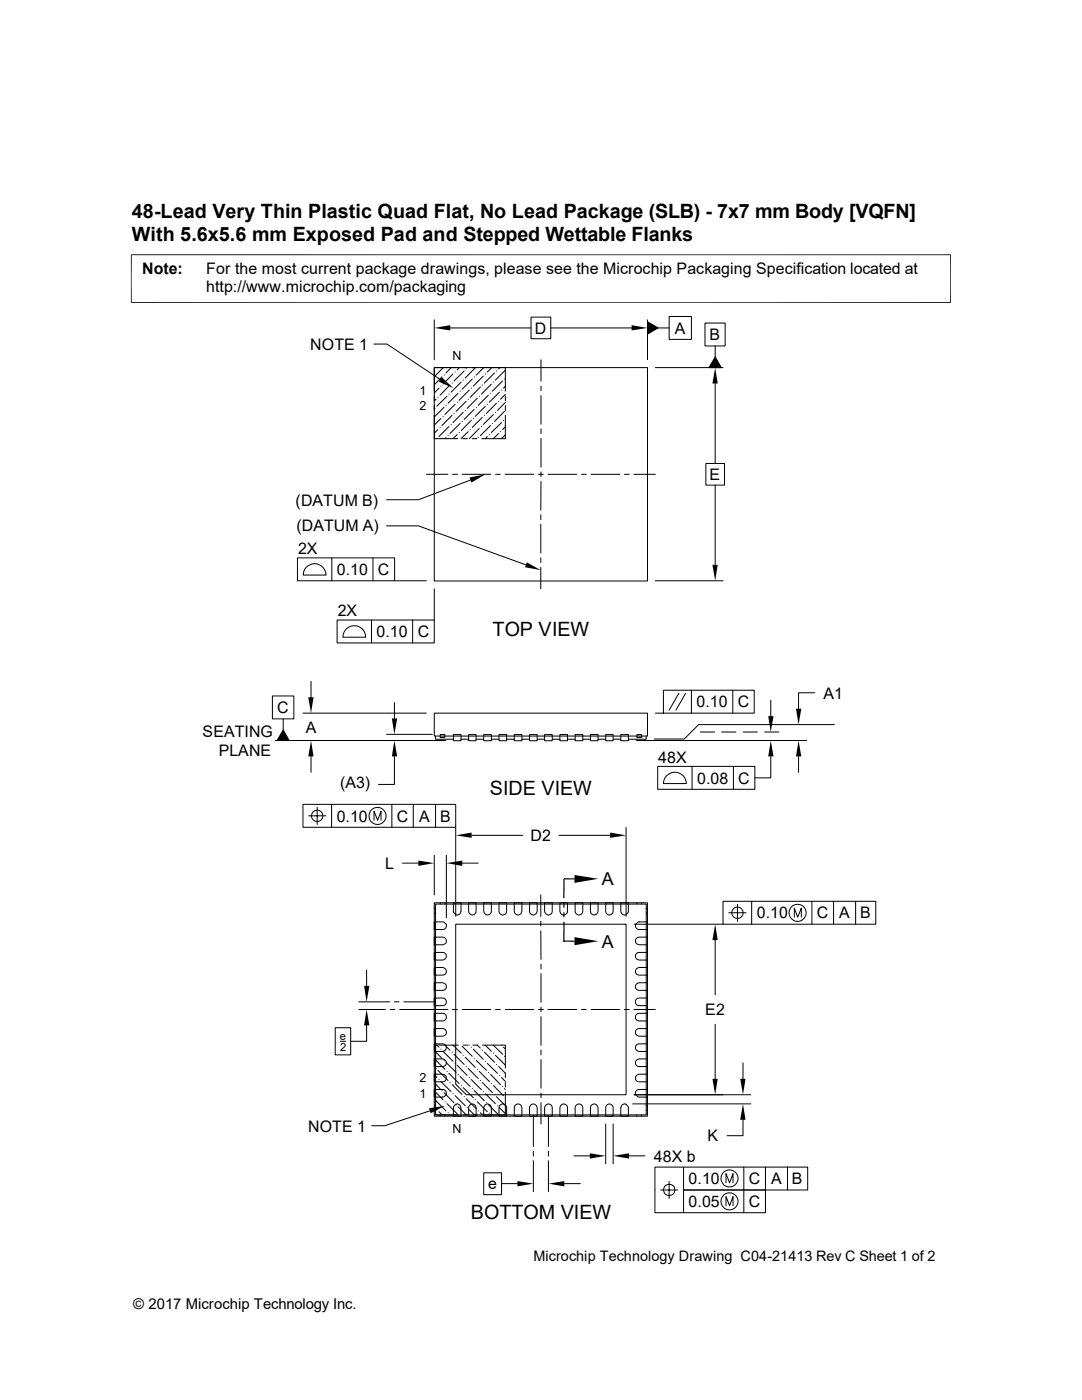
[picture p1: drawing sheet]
<svg xmlns="http://www.w3.org/2000/svg" width="216mm" height="279mm" viewBox="0 0 216 279" stroke-linecap="round" stroke-linejoin="round" font-family="sans-serif">
<g fill="none" stroke="#000" stroke-width=".2">
<path d="M26.1 50.8h163.6M26.2 50.8v9.7M189.7 50.8v9.7M26.1 60.4h163.6M74.6 68.7h2.6l10.6 7M86.7 73.4h42.5v42.6h-42.5zM86.7 63.8v8M86.7 79v1M87 79.7l-.3 .3M87.4 79.3h.1M87.6 77.5l-.9 .9M88 77h.1"/>
<path d="M88.2 75.2l-1.5 1.6M88.4 73.4l-1.6 1.7M88.6 74.8h.1M89.2 79.1l-2 2M89.6 78.7h.1M89.8 76.8l-2 2.1M89.8 65.4h16.2M90 73.4l-1 1M90.2 76.5h.1M90.4 74.6l-2 2.1M90.8 74.3h.1M91.4 73.4h-4.7v4.7"/>
<path d="M91.4 78.5l-2 2M91.7 73.4l-.5 .4M91.8 78.1h.1M92 76.2l-2 2.1M92.3 73.4h1M92.4 75.9h.1M92.6 74l-2 2M93 73.6h.1M93.4 79.7h.1M93.6 77.9l-2 2M94 77.5h.1M94.2 75.6l-2 2.1"/>
<path d="M94.2 73.4h1M94.6 75.2h.1M94.8 73.4l-2 2M95.2 79.5l-2 2M95.6 79.1h.1M95.8 77.3l-2 2M96.1 73.4h4.7v4.7M96.2 76.8h.1M96.4 75.1l-2 1.9M96.5 73.4l-1.5 1.4M96.9 74.6h.1M97.5 78.9l-2.1 2"/>
<path d="M97.9 78.5h.1M98 76.7l-1.9 2M98.1 73.4l-.9 .9M98.5 76.2h.1M98.7 74.4l-2.1 2.1M99.1 74h.1M99.7 78.3l-2 2M99.7 73.4l-.2 .2M100.1 77.9h.1M100.3 76l-2 2.1M100.7 75.6h.1M100.8 73.9l-2 2"/>
<path d="M100.8 77.1l-.3 .4M100.8 78.7l-.9 1M100.8 79v1M106 63.3h3.9v4.3h-3.9zM107.9 71.8v4.3M107.9 77v1M107.9 79v5.7M109.9 65.4h16.1M129.2 64.2l2.1 1.2-2.1 1.3zM129.2 63.8v8M130.8 73.4h13.5M131.3 65.4h2.2"/>
<path d="M133.5 63.2h4.5v4.5h-4.5zM140.7 64.5h4v4.5h-4zM142.7 71.2l1.2 2.2h-2.4zM142.7 69v2.2M142.7 76.5v16M85.1 94.7h4.3M86.7 82.8v4.7h4.7M86.7 80.9v1M86.8 81.5h.1M87.4 85.7l-.7 .7M87.8 85.3h.1M88 83.5l-1.3 1.3"/>
<path d="M88.4 83.1h.1M88.6 81.3l-1.9 1.9M89 80.9h.1M89 87.3l-.2 .2M89.4 87h.1M89.6 85.1l-2 2M90 84.7h.1M90.2 82.9l-2 2M90.3 94.7h1M90.6 82.5h.1M90.8 80.7l-2 2M91.2 80.3h.1"/>
<path d="M91.2 86.7l-.8 .8M91.6 86.3h.1M91.8 84.5l-2 2M92.2 84.1h.1M92.2 94.7h5.7M92.3 87.5h1M92.4 82.3l-2 2M92.8 81.9h.1M93 80.1l-2 2M93.4 86.1l-1.4 1.4M93.8 85.7h.1M93.9 95.8l-10.4 3.9h-6.4"/>
<path d="M94 83.9l-2 2M94.2 87.5h1M94.4 83.5h.1M94.6 81.7l-2 2M95 81.3h.1M95.4 87.3h.1M95.6 85.5l-2 2M96.1 85.1h.1M96.2 83.3l-2 2M96.6 82.9h.1M96.9 81.1l-2.1 2M97.2 80.7h.1"/>
<path d="M97.2 87.1l-.4 .4M97.7 86.7h.1M97.9 84.9l-2.1 2.1M98.3 84.5h.1M98.5 82.7l-2.1 2M98.8 82.3h.1M98.9 94.7h.9M99.1 80.5l-2 2M99.5 80.1h.1M99.5 86.5l-1.1 1M99.9 86.1h.1M100.1 84.3l-2.1 2"/>
<path d="M100.5 83.9h.1M100.7 82.1l-2 2M100.8 94.7h5.7M100.8 82.8v4.7h-4.7M100.8 80.3l-1.5 1.6M100.8 85.2l-.5 .5M100.8 86.8l-.8 .7M100.8 80.9v1M107.4 94.7h1M107.9 85.6v1M107.9 87.5v5.7M107.9 94.2v.9"/>
<path d="M107.9 96.1v5.7M109.3 94.7h5.8M116 94.7h1M117.9 94.7h5.8M124.6 94.7h1M126.5 94.7h4.3M140.8 92.5h3.8v4.3h-3.8zM142.7 96.8v15.9M59.4 111.3h19.3v4.6h-19.3zM61.1 113.2a2.31 2.31 0 0 1 2.5-.5 2.31 2.31 0 0 1 1.5 2.1h-4.6l.3-1.2zM66.2 111.3v4.6M74.4 111.3v4.6"/>
<path d="M77.1 104.9h6.4l21.4 7.8M78.7 115.9h6.4M86.7 117.5v6.2M107.9 102.7v1M107.9 104.6v5.8M107.9 111.3v1M107.9 113.2v4.3M130.8 115.9h13.5M54.4 138.9h4.2v4.6h-4.2zM62.1 136v3.1M67.3 123.7h19.4v4.6h-19.4zM69.1 125.5a2.28 2.28 0 0 1 2.5-.5 2.28 2.28 0 0 1 1.4 2.2h-4.6l.3-1.2z"/>
<path d="M74.1 123.7v4.6M82.3 123.7v4.6M135.5 138.3l-2 3.4M136.8 138.3l-1.9 3.4M138 137.8v4.5M146.2 137.8v4.5M153.8 139.7v3.2M162.5 138.3h-3.2v3.1M54.9 147.8h34M56.5 145.7l1.2 2.1h-2.4zM56.5 143.5v2.2M60.5 142.3h24.5"/>
<path d="M62.1 151v3.1M77.1 146.6h9.2M78.7 151v5.5h-3.2M78.7 140.2v3.2M86.7 142.3h42.5v4.6h-42.5zM86.9 146.9v.6h3.6M87.8 146.6h1v.6h-1zM90.5 146.6h1.5v1.2h-1.5zM92 147.5h1.5M93.5 146.6h1.5v1.2h-1.5zM95 147.5h1.5M96.5 146.6h1.5v1.2h-1.5z"/>
<path d="M98 147.5h1.6M99.6 146.6h1.5v1.2h-1.5zM101.1 147.5h1.5M102.6 146.6h1.5v1.2h-1.5zM104.1 147.5h1.6M105.7 146.6h1.5v1.2h-1.5zM107.2 147.5h1.5M108.7 146.6h1.5v1.2h-1.5zM110.2 147.5h1.5M111.7 146.6h1.5v1.2h-1.5zM113.2 147.5h1.6M114.8 146.6h1.5v1.2h-1.5z"/>
<path d="M116.3 147.5h1.5M117.8 146.6h1.5v1.2h-1.5zM119.3 147.5h1.6M120.9 146.6h1.4v1.2h-1.4zM122.3 147.5h1.6M123.9 146.6h1.5v1.2h-1.5zM127 147.8h34M127.1 146.6h.9v.6h-.9zM128.9 146.9v.6h-3.5M130.8 142.3h19.7v-4.5h-18.1v4.5M131.2 153h19.4v4.5h-19.4zM133.1 154.8a2.28 2.28 0 0 1 2.4-.5 2.28 2.28 0 0 1 1.4 2.1h-4.5l.3-1.2z"/>
<path d="M138.1 153v4.5M139.7 146.1h2.9M144 146.1h2.9M146.3 153v4.5M148.3 146.1h2.8M152.6 146.1h2.8M153.8 151v4.2h-3.2M159.3 151v3.1M166.5 144.6h-27.1l-2.9 2.9h-5.9M60.5 160.5h30.4v4.6h-30.4zM61.6 162.8h3.4M63.3 161.1v3.4"/>
<path d="M66.2 160.5v4.6M74.6 163.7v-1.8l.8 1.8 .6-1.8v1.8M78.2 160.5v4.6M80.3 172.3h3.2M82.5 160.5v4.6M86.7 170.7v7.9M86.9 160.5v4.6M89.1 170.7v12.5M90.9 165.1v17.8M92.2 172.3h3.2M94.1 166.7h10.2M107.9 178.6v4.3"/>
<path d="M111.5 166.7h10.3M124.9 165.1v17.8M144.3 179.9h30.5v4.5h-30.5zM150 179.9v4.5M162 179.9v4.5M166.3 179.9v4.5M170.7 179.9v4.5M71.6 199.9h6.1M73.2 193.6v3.2M78.7 199.9h.9M80.6 199.9h6.1M86.7 180.2h42.5v42.6h-42.5z"/>
<path d="M86.7 187h1.6a.76 .76 0 0 1 .8 .8 .76 .76 0 0 1-.8 .8h-1.6zM86.7 190.1h1.6a.76 .76 0 0 1 .8 .7 .76 .76 0 0 1-.8 .8h-1.6zM86.7 193.1h1.6a.76 .76 0 0 1 .8 .7 .76 .76 0 0 1-.8 .8h-1.6zM86.7 196.1h1.6a.76 .76 0 0 1 .8 .8 .76 .76 0 0 1-.8 .8h-1.6zM86.7 199.2h1.6a.76 .76 0 0 1 .8 .7 .76 .76 0 0 1-.8 .8h-1.6zM86.7 184h1.9l.5 .5a.8 .8 0 0 1-.8 1h-1.6zM86.7 181.4h.2M86.7 182.3h.2M86.9 180.4h42v42.1h-42zM87.8 180.2v.2M88.8 180.2v.2M90.5 180.2h1.5v1.7a.78 .78 0 0 1-1 .7l-.5-.5z"/>
<path d="M90.9 184.4h34v34.1h-31.9l-2.1-2.1zM93.5 180.2h1.5v1.7a.74 .74 0 0 1-.7 .7 .74 .74 0 0 1-.8-.7zM96.5 180.2h1.5v1.7a.76 .76 0 0 1-.7 .7 .76 .76 0 0 1-.8-.7zM99.6 180.2h1.5v1.7a.76 .76 0 0 1-.8 .7 .76 .76 0 0 1-.7-.7zM102.6 180.2h1.5v1.7a.76 .76 0 0 1-.7 .7 .76 .76 0 0 1-.8-.7zM105.7 180.2h1.5v1.7a.76 .76 0 0 1-.8 .7 .76 .76 0 0 1-.7-.7zM107.9 185.8v5.7M107.9 183.9v.9M107.9 192.4v1M107.9 194.3v5.7M108.7 180.2h1.5v1.7a.76 .76 0 0 1-.8 .7 .76 .76 0 0 1-.7-.7zM111.7 180.2h1.5v1.7a.76 .76 0 0 1-.7 .7 .76 .76 0 0 1-.8-.7z"/>
<path d="M112.4 187.8h.2M114.8 180.2h1.5v1.7a.76 .76 0 0 1-.8 .7 .76 .76 0 0 1-.7-.7zM117.8 180.2h1.5v1.7a.76 .76 0 0 1-.7 .7 .76 .76 0 0 1-.8-.7zM120.9 180.2h1.4v1.7a.74 .74 0 0 1-.7 .7 .74 .74 0 0 1-.7-.7zM123.9 180.2h1.5l-.1 1.9-.4 .5a.8 .8 0 0 1-1-.7zM126.5 184.4h17.8M126.8 184.5l.5-.5h1.9v1.5h-1.6a.78 .78 0 0 1-.8-1zM127 199.4l.6-.2h1.6v1.5h-1.6a.77 .77 0 0 1-.8-.5 .77 .77 0 0 1 .2-.8zM127 196.4l.6-.3h1.6v1.6h-1.6a.74 .74 0 0 1-.8-.5 .74 .74 0 0 1 .2-.8zM127 193.3l.6-.2h1.6v1.5h-1.6a.74 .74 0 0 1-.8-.4 .74 .74 0 0 1 .2-.9zM127 190.3l.6-.2h1.6v1.5h-1.6a.77 .77 0 0 1-.8-.5 .77 .77 0 0 1 .2-.8zM127 187.2l.6-.2h1.6v1.6h-1.6a.77 .77 0 0 1-.8-.5 .77 .77 0 0 1 .2-.9z"/>
<path d="M127.1 180.2v.2M128 180.2v.2M128.9 181.4h.3M128.9 182.3h.3M142.7 187.6v10.9M145.4 182.2h3.4M147.2 180.5v3.4M158.5 183v-1.8l.7 1.8 .7-1.8v1.8M66.9 205.1h3.1v5.4h-3.1zM67.9 207.8h1.1M71.6 201.5h5.3M73.2 204.6v3.2h-3.2"/>
<path d="M77.9 201.5h.9M79.8 201.5h9.6M86.7 202.2h1.6a.76 .76 0 0 1 .8 .8 .76 .76 0 0 1-.8 .8h-1.6zM86.7 205.3h1.6a.76 .76 0 0 1 .8 .7 .76 .76 0 0 1-.8 .8h-1.6zM86.7 208.3h1.6a.76 .76 0 0 1 .8 .8 .76 .76 0 0 1-.8 .7h-1.6zM86.7 211.3h1.6a.76 .76 0 0 1 .8 .8 .76 .76 0 0 1-.8 .8h-1.6zM86.7 214.4h1.6a.76 .76 0 0 1 .8 .7 .76 .76 0 0 1-.8 .8h-1.6zM86.7 217.4h1.6a.78 .78 0 0 1 .8 1l-.5 .5h-1.9zM86.9 217.9v4.6h4.6M86.9 218l1.5 1.5M86.9 216.4l.9 .9M86.9 214.8l.3 .3"/>
<path d="M86.9 211.5l1.9 1.9M86.9 209.9l1.3 1.3M86.9 214.1v1M86.9 216v1M87 219.7l2 2M87 213.2h.1M87.2 208.6l.4 .4M87.4 213.6l2 2M87.6 215.4h.1M88 215.9l2 1.9M88 209.4h.1M88.2 217.6h.1"/>
<path d="M88.4 209.8l2 2M88.6 218.1l2 2M88.6 211.6h.1M88.8 219.9h.1M88.8 208.6l1 1M89 212l2 2M89.2 213.8h.1M89.6 214.2l2 2M89.8 216h.1M90.2 216.5l2 1.9M90.2 210h.1M90.3 201.5h1"/>
<path d="M90.4 218.3h.1M90.4 208.6l1.6 1.6M90.6 210.4l2 2M90.8 218.7l2 2M90.8 212.2h.1M91.2 212.6l2 2M91.4 214.4h.1M91.5 208.6h-4.6v4.5M91.8 214.8l2 2M92 216.7h.1M92.2 208.8l2 2M92.2 201.5h5.7"/>
<path d="M92.4 217l2 2.1M92.4 210.6h.1M92.5 208.6h.9M92.6 218.9h.1M92.8 211l2 2M93 219.3l2 2M93 212.8h.1M93.4 213.2l2 2M93.6 208.6h.1M93.6 215.1h.1M94 215.4l2.1 2.1M94 209h.1"/>
<path d="M94.2 217.3h.1M94.4 208.6h.9M94.4 209.4l2 2M94.6 217.6l2 2.1M94.6 211.2h.1M94.8 219.5h.1M95 211.6l2.1 2M95.2 208.6l.6 .6M95.2 219.9l2 2M95.2 213.4h.1M95.6 213.8l2.1 2.1M95.8 215.6h.1"/>
<path d="M96.2 216l2.1 2.1M96.2 209.6h.1M96.3 208.6h4.5v4.5M96.4 217.8h.1M96.6 210l2.1 2M96.8 208.6l1.2 1.2M96.9 218.3l1.9 2M96.9 211.8h.1M97.2 212.2l2.1 2M97.5 214h.1M97.9 214.4l2 2.1M98 216.2h.1"/>
<path d="M98.4 208.6l1.9 1.8M98.5 216.7l2 2M98.5 210.2h.1M98.7 218.4h.1M98.8 210.6l2 2M98.9 201.5h.9M99.1 218.9l1.7 1.7M99.1 212.4h.1M99.5 212.8l1.3 1.4M99.7 214.6h.1M100.1 215.1l.7 .7M100.1 208.6h.1"/>
<path d="M100.3 216.8h.1M100.5 209l.3 .3M100.7 217.3l.1 .1M100.7 210.8h.1M100.8 201.5h5.7M100.8 217.9v4.6h-4.5l-.5-.4M100.8 214.1v1M100.8 216v1M107.4 201.5h1M107.9 201v.9M107.9 202.9v5.7M107.9 209.6v.9"/>
<path d="M107.9 211.5v5.7M107.9 218.1v1M109.3 201.5h5.8M116 201.5h1M117.9 201.5h5.8M124.6 201.5h1M126.5 201.5h4.3M126.5 218.5h23.3M127 214.6l.6-.2h1.6v1.5h-1.6a.74 .74 0 0 1-.8-.4 .74 .74 0 0 1 .2-.9zM127 211.6l.6-.3h1.6v1.6h-1.6a.74 .74 0 0 1-.8-.5 .74 .74 0 0 1 .2-.8zM127 208.5l.6-.2h1.6v1.5h-1.6a.77 .77 0 0 1-.8-.4 .77 .77 0 0 1 .2-.9zM127 205.5l.6-.2h1.6v1.5h-1.6a.77 .77 0 0 1-.8-.5 .77 .77 0 0 1 .2-.8z"/>
<path d="M127 202.4l.6-.2h1.6v1.6h-1.6a.77 .77 0 0 1-.8-.5 .77 .77 0 0 1 .2-.9zM127 217.6l.6-.2h1.6v1.5h-1.9l-.5-.5zM142.7 204.4v10.9M148.3 212.1v3.2M85.8 221.7l-9 3h-2.6M86.7 221.6h.2M86.7 220.6h.2M87.2 221.5h.1M87.6 221.9l.6 .6M87.8 222.5v.3M88.8 222.5v.3M89.2 220.3l2 2"/>
<path d="M89.4 222.1h.1M89.8 222.5h.1M91 220.3a.8 .8 0 0 1 1 .8v1.7h-1.5v-1.9zM91 220.5h.1M91.4 220.9l1.6 1.6M92.5 222.5h.9M93.2 221.1h.1M93.6 221.5l1.1 1M93.7 220.6a.74 .74 0 0 1 .8-.2 .74 .74 0 0 1 .5 .7v1.7h-1.5v-1.7zM94.4 222.5h.9M95.4 221.7h.1M96.5 234.1h3.6v4.3h-3.6z"/>
<path d="M96.8 220.6a.74 .74 0 0 1 .8-.2 .74 .74 0 0 1 .4 .7v1.7h-1.5v-1.7zM97.1 220.1h.1M97.5 220.5l2 2M97.7 222.3h.1M99.3 220.7h.1M99.7 221.1l1.1 1.2M99.8 220.6a.77 .77 0 0 1 .8-.2 .77 .77 0 0 1 .5 .7v1.7h-1.5v-1.7zM100.1 236.2h3.2M102.8 220.6a.77 .77 0 0 1 .9-.2 .77 .77 0 0 1 .4 .7v1.7h-1.5v-1.7zM105.9 220.6a.78 .78 0 0 1 .8-.2 .78 .78 0 0 1 .5 .7v1.7h-1.5v-1.7zM106.4 222.7v6.1M106.4 229.7v1"/>
<path d="M106.4 231.6v6.2M107.9 220v4.3M108.9 220.6a.74 .74 0 0 1 .8-.2 .74 .74 0 0 1 .5 .7v1.7h-1.5v-1.7zM109.4 222.7v6.1M109.4 229.7v1M109.4 231.6v6.2M111.9 220.6a.77 .77 0 0 1 .9-.2 .77 .77 0 0 1 .4 .7v1.7h-1.5v-1.7zM112.6 236.2h3.2M114.5 230.7h3.2M115 220.6a.77 .77 0 0 1 .8-.2 .77 .77 0 0 1 .5 .7v1.7h-1.5v-1.7zM118 220.6a.77 .77 0 0 1 .8-.2 .77 .77 0 0 1 .5 .7v1.7h-1.5v-1.7zM120.9 224.3v8"/>
<path d="M121.1 220.6a.74 .74 0 0 1 .8-.2 .74 .74 0 0 1 .4 .7v1.7h-1.4v-1.7zM122.3 224.3v8M124.1 220.6l.5-.3h.3l.4 .6 .1 1.9h-1.5v-1.7zM125.5 230.7h3.2M126.2 220.3h23.6M127.1 222.5v.3M128 222.5v.3M128.9 221.6h.3M128.9 220.6h.3M131.8 237.5h3.5M133.5 235.8v3.4M136.4 232.9v4.6h16.3v4.5h-22v-9.1h30.5v4.6h-24.8v4.5"/>
<path d="M144.9 236.1v-1.9l.7 1.9 .7-1.9v1.9M148.3 223.5v3.2h-3.2M148.4 232.9v9.1M152.7 232.9v4.6M157.1 232.9v4.6M144.9 240.6v-1.8l.7 1.8 .7-1.8v1.8"/>
<circle cx="63.3" cy="162.8" r="1.14"/>
<circle cx="75.3" cy="162.8" r="1.72"/>
<circle cx="147.1" cy="182.1" r="1.14"/>
<circle cx="159.2" cy="182.2" r="1.71"/>
<circle cx="133.5" cy="237.5" r="1.14"/>
<circle cx="145.6" cy="235.2" r="1.72"/>
<circle cx="145.6" cy="239.8" r="1.72"/>
</g>
<g fill="#000">
<path d="M88.1 75.3l2.4 2.2-3-1.3zM86.7 65.4l3.1-.5v1.1zM126 64.9l3.2 .5-3.2 .6zM129.2 64.2l2.1 1.2-2.1 1.3zM142.7 73.4l.5 3.1h-1zM142.7 71.2l1.2 2.2h-2.4zM93.7 95.3l3.2-.6-2.8 1.6zM105.1 112.2l2.8 1.6-3.1-.6zM142.2 112.7h1l-.5 3.2zM61.5 139.1h1.1l-.5 3.2zM56.5 145.7l1.2 2.1h-2.4zM62.1 147.8l.5 3.2h-1.1z"/>
<path d="M78.2 143.4h1l-.5 3.2zM78.7 147.8l.5 3.2h-1zM153.8 147.8l.5 3.2h-1zM153.3 142.9h1l-.5 3.2zM159.3 147.8l.6 3.2h-1.1zM158.8 141.4h1.1l-.6 3.2zM83.5 171.7l3.2 .6-3.2 .5zM89.1 172.3l3.1-.6v1.1zM90.9 166.7l3.2-.5v1zM114.6 174.6l4.8 .8-4.8 .8zM121.8 166.2l3.1 .5-3.1 .5zM72.6 196.8h1.1l-.5 3.1z"/>
<path d="M112.4 180.2l.2 .9h-.2zM112.4 182.1l.2 .9h-.2zM112.4 180.2h.2v.9zM112.4 182.1h.2v.9zM114.6 187l4.8 .8-4.8 .8zM142.7 184.4l.5 3.2h-1zM73.2 201.5l.5 3.1h-1.1zM142.2 215.3h1l-.5 3.2zM147.7 215.3h1.1l-.5 3.2zM85.6 221.2l3.2-.5-2.9 1.5zM103.3 235.7l3.1 .5-3.1 .6zM109.4 236.2l3.2-.5v1.1z"/>
<path d="M117.7 230.2l3.2 .5-3.2 .5zM122.3 230.7l3.2-.5v1zM148.3 220.3l.5 3.2h-1.1z"/>
</g>
<path d="M114.6 175.4h-2.1v3.8M112.5 184v3.8h2.1" fill="none" stroke="#000" stroke-width=".25"/>
<g font-size="3.9">
<text x="26.3" y="43.5">48-Lead Very Thin Plastic Quad Flat, No Lead Package (SLB) - 7x7 mm Body [VQFN]</text>
<text x="26.3" y="48">With 5.6x5.6 mm Exposed Pad and Stepped Wettable Flanks</text>
<text x="98.3" y="126.9">TOP VIEW</text>
<text x="97.7" y="158.7">SIDE VIEW</text>
<text x="93.9" y="243.2">BOTTOM VIEW</text>
</g>
<g font-size="3.6">
<text x="120.1" y="176.7">A</text>
<text x="120.1" y="189.1">A</text>
</g>
<g font-size="3.2">
<text x="28.4" y="54.6">Note:</text>
<text x="41.1" y="54.6">For the most current package drawings, please see the Microchip Packaging Specification located at</text>
<text x="41.1" y="58.3">http://www.microchip.com/packaging</text>
<text x="61.9" y="69.8">NOTE 1</text>
<text x="106.7" y="66.6">D</text>
<text x="134.7" y="66.6">A</text>
<text x="141.6" y="67.9">B</text>
<text x="141.6" y="95.8">E</text>
<text x="59" y="100.9">(DATUM B)</text>
<text x="59.1" y="106">(DATUM A)</text>
<text x="59.5" y="110.6">2X</text>
<text x="67.2" y="114.8">0.10</text>
<text x="75.4" y="114.8">C</text>
<text x="67.4" y="122.9">2X</text>
<text x="75.1" y="127.1">0.10</text>
<text x="83.4" y="127.2">C</text>
<text x="55.3" y="142.3">C</text>
<text x="139" y="141.2">0.10</text>
<text x="147.2" y="141.2">C</text>
<text x="164.3" y="139.4">A1</text>
<text x="40.4" y="147.1">SEATING</text>
<text x="61" y="146.2">A</text>
<text x="43.6" y="150.8">PLANE</text>
<text x="131.4" y="152.2">48X</text>
<text x="67.9" y="157.4">(A3)</text>
<text x="139.1" y="156.4">0.08</text>
<text x="147.3" y="156.4">C</text>
<text x="67.2" y="164">0.10</text>
<text x="79.2" y="164">C</text>
<text x="83.6" y="164">A</text>
<text x="87.8" y="164">B</text>
<text x="105.8" y="167.9">D2</text>
<text x="76.9" y="173.4">L</text>
<text x="151" y="183.3">0.10</text>
<text x="163" y="183.3">C</text>
<text x="167.5" y="183.3">A</text>
<text x="171.7" y="183.3">B</text>
<text x="140.7" y="202.6">E2</text>
<text x="61.5" y="225.8">NOTE 1</text>
<text x="141.2" y="227.8">K</text>
<text x="130.5" y="231.8">48X b</text>
<text x="97.4" y="237.4">e</text>
<text x="137.4" y="236.3">0.10</text>
<text x="149.4" y="236.3">C</text>
<text x="153.9" y="236.3">A</text>
<text x="158" y="236.3">B</text>
<text x="137.4" y="240.9">0.05</text>
<text x="149.4" y="240.9">C</text>
</g>
<text font-size="3" x="26.6" y="261.3">© 2017 Microchip Technology Inc.</text>
<text font-size="2.9" x="106.4" y="251.6">Microchip Technology Drawing C04-21413 Rev C Sheet 1 of 2</text>
<g font-size="2.5">
<text x="90.3" y="71.8">N</text>
<text x="83.7" y="78.8">1</text>
<text x="83.7" y="81.9">2</text>
<text x="83.7" y="219.1">1</text>
<text x="83.7" y="216">2</text>
<text x="90.3" y="226.1">N</text>
</g>
<g font-size="2.2">
<text x="67.8" y="207.6">e</text>
<text x="67.9" y="209.7">2</text>
</g>
</svg>
